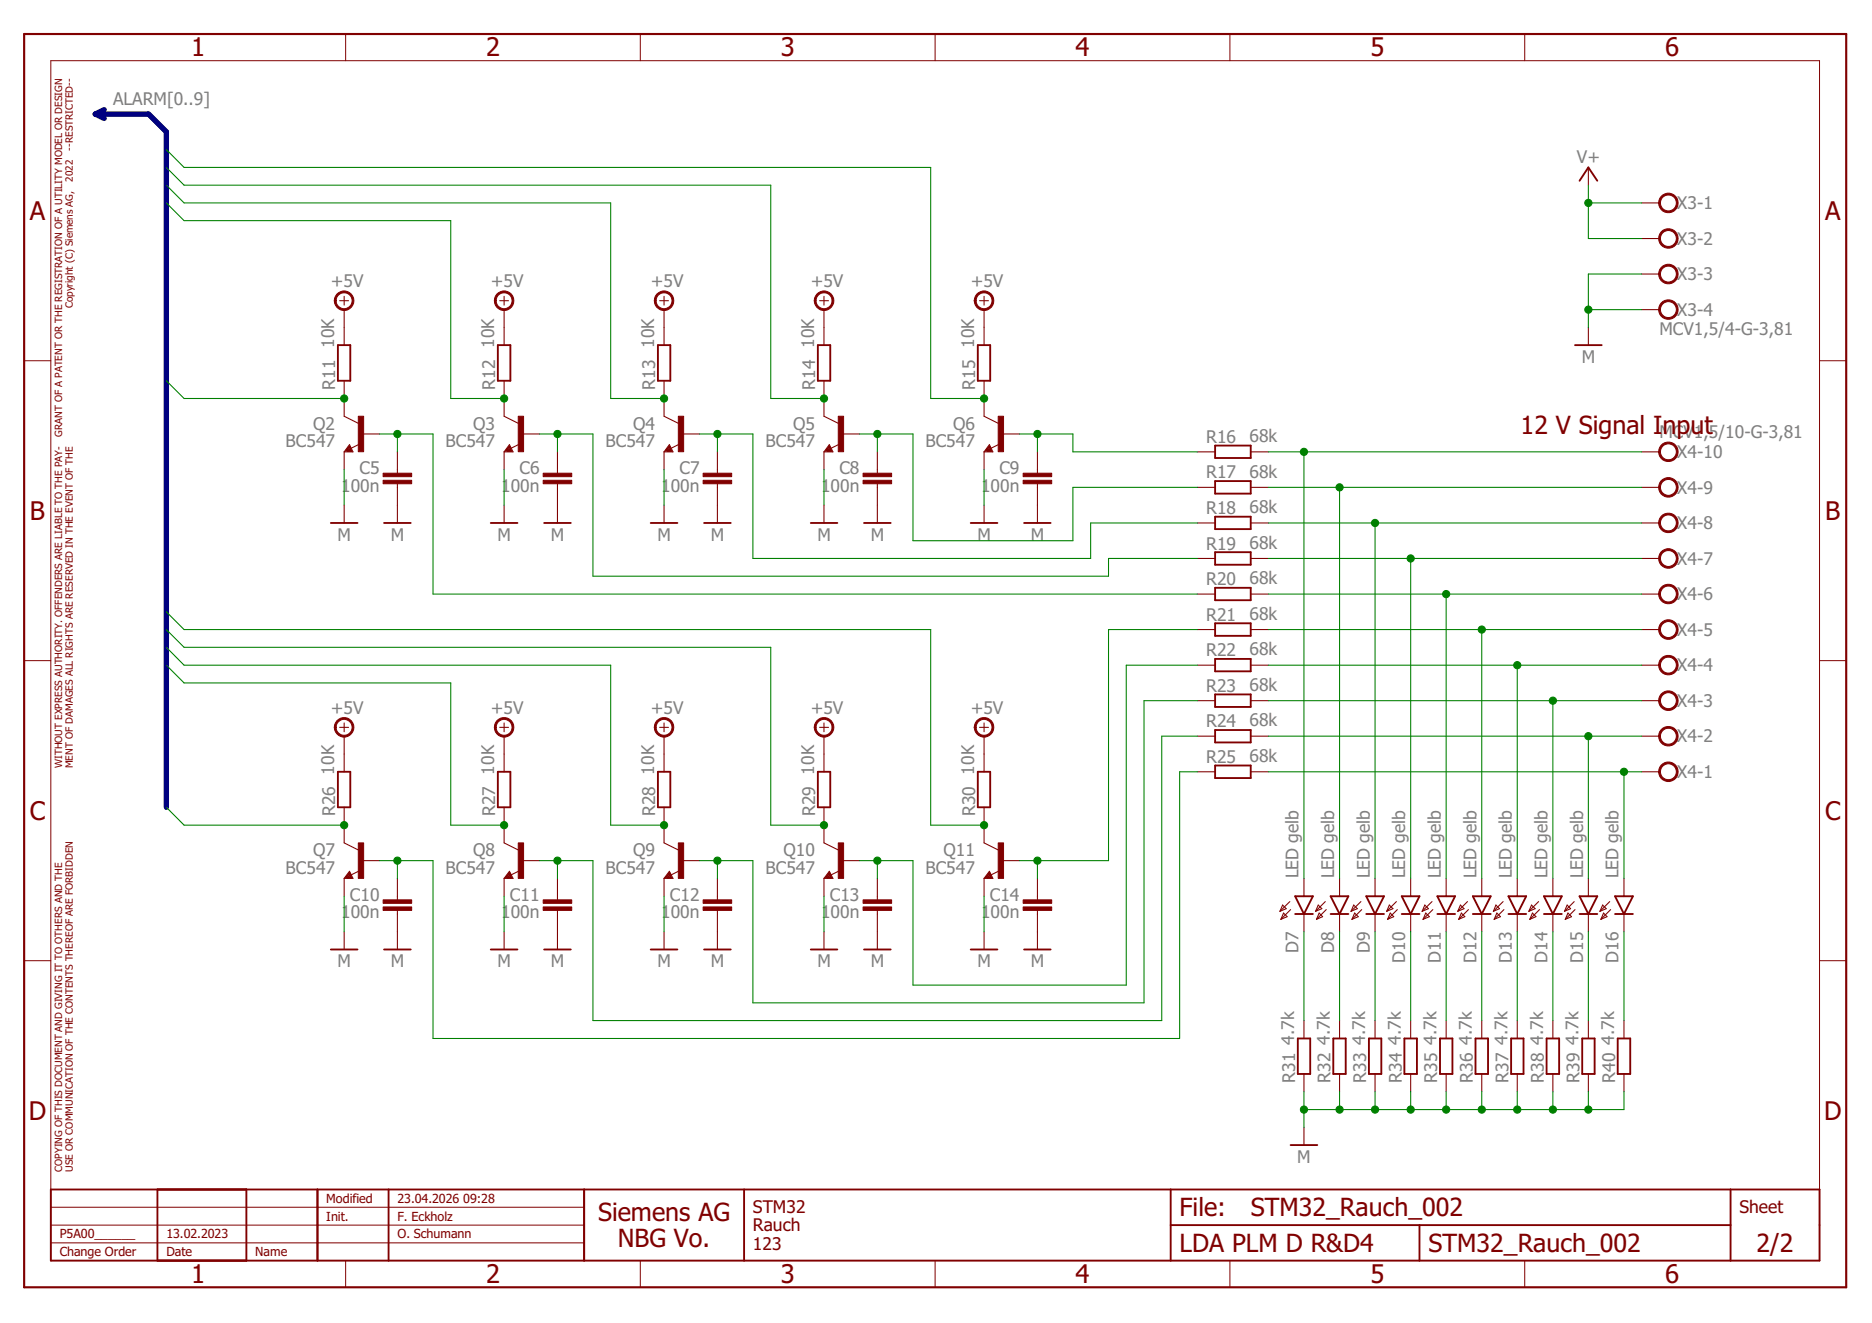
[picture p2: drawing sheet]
<svg xmlns="http://www.w3.org/2000/svg" width="297mm" height="210mm" viewBox="0 0 297 210" stroke-linecap="round" stroke-linejoin="round" font-family="sans-serif">
<g fill="none" stroke="#800000" stroke-width=".17">
<path d="M252 26.6v2.8M260.5 32.2h2.8M260.5 37.8h2.8M53.9 47.7h1.4M54.6 47v1.4M54.6 49.1v5.7M79.3 47.7h1.4M80 47v1.4M80 49.1v5.7M104.7 47.7h1.4M105.4 47v1.4M105.4 49.1v5.7"/>
<path d="M130 47.7h1.5M130.7 47v1.4M130.7 49.1v5.7M155.4 47.7h1.4M156.1 47v1.4M156.1 49.1v5.7M252 51.9v2.9M260.5 43.5h2.8M260.5 49.1h2.8M54.6 60.4v5.6l2.3 1.2M54.6 71.7v2.8M55.5 70.5l.5 1.2h-1.4z"/>
<path d="M57.1 70.4l-1.4 .7M57.4 68.9h2.8M63.1 71.7v3.4M63.1 76.8v6.2M80 60.4v5.6l2.2 1.2M80 71.7v2.8M80.8 70.5l.6 1.2h-1.4zM82.5 70.4l-1.4 .7M82.8 68.9h2.8M88.5 71.7v3.4M88.5 76.8v6.2M105.4 60.4v5.6l2.2 1.2"/>
<path d="M105.4 71.7v2.8M106.2 70.5l.6 1.2h-1.4zM107.8 70.4l-1.3 .7M108.2 68.9h2.8M113.8 71.7v3.4M113.8 76.8v6.2M130.7 60.4v5.6l2.3 1.2M130.7 71.7v2.8M131.6 70.5l.6 1.2h-1.5zM133.2 70.4l-1.3 .7M133.6 68.9h2.8M139.2 71.7v3.4"/>
<path d="M139.2 76.8v6.2M156.1 60.4v5.6l2.3 1.2M156.1 71.7v2.8M157 70.5l.5 1.2h-1.4zM158.6 70.4l-1.4 .7M159 68.9h2.8M164.6 71.7v3.4M164.6 76.8v6.2M190 71.7h2.8M190 77.3h2.8M198.5 71.7h2.8M198.5 77.3h2.8"/>
<path d="M260.5 71.7h2.8M260.5 77.3h2.8M54.6 80.1v2.9M80 80.1v2.9M105.4 80.1v2.9M130.7 80.1v2.9M156.1 80.1v2.9M190 99.9h2.8M190 83h2.8M190 88.6h2.8M190 94.3h2.8M198.5 99.9h2.8"/>
<path d="M198.5 83h2.8M198.5 88.6h2.8M198.5 94.3h2.8M260.5 99.9h2.8M260.5 83h2.8M260.5 88.6h2.8M260.5 94.3h2.8M53.9 115.4h1.4M54.6 114.7v1.4M54.6 116.8v5.6M79.3 115.4h1.4M80 114.7v1.4"/>
<path d="M80 116.8v5.6M104.7 115.4h1.4M105.4 114.7v1.4M105.4 116.8v5.6M130 115.4h1.5M130.7 114.7v1.4M130.7 116.8v5.6M155.4 115.4h1.4M156.1 114.7v1.4M156.1 116.8v5.6M190 105.5h2.8M190 111.2h2.8"/>
<path d="M190 116.8h2.8M198.5 105.5h2.8M198.5 111.2h2.8M198.5 116.8h2.8M260.5 105.5h2.8M260.5 111.2h2.8M260.5 116.8h2.8M54.6 128.1v5.6l2.3 1.2M54.6 139.4v2.8M55.5 138.2l.5 1.2h-1.4zM57.1 138.1l-1.4 .7M57.4 136.5h2.8"/>
<path d="M63.1 139.4v3.3M80 128.1v5.6l2.2 1.2M80 139.4v2.8M80.8 138.2l.6 1.2h-1.4zM82.5 138.1l-1.4 .7M82.8 136.5h2.8M88.5 139.4v3.3M105.4 128.1v5.6l2.2 1.2M105.4 139.4v2.8M106.2 138.2l.6 1.2h-1.4zM107.8 138.1l-1.3 .7M108.2 136.5h2.8"/>
<path d="M113.8 139.4v3.3M130.7 128.1v5.6l2.3 1.2M130.7 139.4v2.8M131.6 138.2l.6 1.2h-1.5zM133.2 138.1l-1.3 .7M133.6 136.5h2.8M139.2 139.4v3.3M156.1 128.1v5.6l2.3 1.2M156.1 139.4v2.8M157 138.2l.5 1.2h-1.4zM158.6 138.1l-1.4 .7M159 136.5h2.8"/>
<path d="M164.6 139.4v3.3M190 122.4h2.8M198.5 122.4h2.8M206.9 139.4v2.8M212.6 139.4v2.8M218.2 139.4v2.8M223.8 139.4v2.8M229.5 139.4v2.8M235.1 139.4v2.8M240.7 139.4v2.8M246.4 139.4v2.8M252 139.4v2.8"/>
<path d="M257.7 139.4v2.8M260.5 122.4h2.8M54.6 147.8v2.8M63.1 144.4v6.2M80 147.8v2.8M88.5 144.4v6.2M105.4 147.8v2.8M113.8 144.4v6.2M130.7 147.8v2.8M139.2 144.4v6.2M156.1 147.8v2.8M164.6 144.4v6.2"/>
<path d="M203.5 143.6l.6 .6-1 .4zM203.7 144.9l.5 .5-1 .5zM204.7 143l-1.6 1.6M204.8 144.3l-1.6 1.6M206.9 145v2.8M209.2 143.6l.5 .6-1 .4zM209.3 144.9l.6 .5-1 .5zM210.3 143l-1.6 1.6M210.4 144.3l-1.5 1.6M212.6 145v2.8M214.8 143.6l.6 .6-1 .4zM214.9 144.9l.6 .5-1 .5z"/>
<path d="M215.9 143l-1.5 1.6M216.1 144.3l-1.6 1.6M218.2 145v2.8M220.5 143.6l.5 .6-1 .4zM220.6 144.9l.5 .5-.9 .5zM221.6 143l-1.6 1.6M221.7 144.3l-1.5 1.6M223.8 145v2.8M226.1 143.6l.6 .6-1 .4zM226.2 144.9l.6 .5-1 .5zM227.2 143l-1.5 1.6M227.4 144.3l-1.6 1.6"/>
<path d="M229.5 145v2.8M231.7 143.6l.6 .6-1 .4zM231.9 144.9l.5 .5-.9 .5zM232.9 143l-1.6 1.6M233 144.3l-1.5 1.6M235.1 145v2.8M237.4 143.6l.5 .6-.9 .4zM237.5 144.9l.6 .5-1 .5zM238.5 143l-1.5 1.6M238.6 144.3l-1.5 1.6M240.7 145v2.8M243 143.6l.6 .6-1 .4z"/>
<path d="M243.2 144.9l.5 .5-1 .5zM244.1 143l-1.5 1.6M244.3 144.3l-1.6 1.6M246.4 145v2.8M248.7 143.6l.5 .6-1 .4zM248.8 144.9l.6 .5-1 .5zM249.8 143l-1.6 1.6M249.9 144.3l-1.5 1.6M252 145v2.8M254.3 143.6l.6 .6-1 .4zM254.4 144.9l.6 .5-1 .5zM255.4 143l-1.5 1.6"/>
<path d="M255.6 144.3l-1.6 1.6M257.7 145v2.8M206.9 161.9v2.9M206.9 170.4v2.8M206.9 178.9v2.8M212.6 161.9v2.9M212.6 170.4v2.8M218.2 161.9v2.9M218.2 170.4v2.8M223.8 161.9v2.9M223.8 170.4v2.8M229.5 161.9v2.9"/>
<path d="M229.5 170.4v2.8M235.1 161.9v2.9M235.1 170.4v2.8M240.7 161.9v2.9M240.7 170.4v2.8M246.4 161.9v2.9M246.4 170.4v2.8M252 161.9v2.9M252 170.4v2.8M257.7 161.9v2.9M257.7 170.4v2.8"/>
</g>
<g fill="none" stroke="#800000" stroke-width=".3">
<path d="M250.6 28.7l1.4-2.1 1.4 2.1M53.6 54.8h2v5.6h-2zM79 54.8h2v5.6h-2zM104.4 54.8h2v5.6h-2zM129.8 54.8h1.9v5.6h-1.9zM155.2 54.8h1.9v5.6h-1.9zM249.9 54.8h4.2M55.5 71.3l-.3 .2h.5l-.2-.7-.6 .7M80.8 71.3l-.2 .2h.5l-.3-.7-.5 .7M106.2 71.3l-.3 .2h.6l-.3-.7-.6 .7M131.6 71.3l-.3 .2h.6l-.3-.7-.6 .7M157 71.3l-.3 .2h.6l-.3-.7-.6 .7"/>
<path d="M192.8 70.7h5.7v2h-5.7zM192.8 76.3h5.7v2h-5.7zM52.5 83h4.2M60.9 83h4.3M77.9 83h4.2M86.3 83h4.3M103.3 83h4.2M111.7 83h4.3M128.7 83h4.2M137.1 83h4.2M154 83h4.3M162.5 83h4.2"/>
<path d="M192.8 98.9h5.7v2h-5.7zM192.8 82h5.7v1.9h-5.7zM192.8 87.6h5.7v2h-5.7zM192.8 93.3h5.7v1.9h-5.7zM192.8 104.5h5.7v2h-5.7zM192.8 110.2h5.7v2h-5.7zM192.8 115.8h5.7v2h-5.7zM53.6 122.4h2v5.7h-2zM55.5 138.9l-.3 .3h.5l-.2-.7-.6 .7M79 122.4h2v5.7h-2zM80.8 138.9l-.2 .3h.5l-.3-.7-.5 .7M104.4 122.4h2v5.7h-2z"/>
<path d="M106.2 138.9l-.3 .3h.6l-.3-.7-.6 .7M129.8 122.4h1.9v5.7h-1.9zM131.6 138.9l-.3 .3h.6l-.3-.7-.6 .7M155.2 122.4h1.9v5.7h-1.9zM157 138.9l-.3 .3h.6l-.3-.7-.6 .7M192.8 121.5h5.7v1.9h-5.7zM52.5 150.6h4.2M60.9 150.6h4.3M77.9 150.6h4.2M86.3 150.6h4.3M103.3 150.6h4.2M111.7 150.6h4.3"/>
<path d="M128.7 150.6h4.2M137.1 150.6h4.2M154 150.6h4.3M162.5 150.6h4.2M205.5 145h2.8M205.5 142.2h2.8l-1.4 2.8zM211.1 142.2h2.9l-1.4 2.8zM211.1 145h2.9M216.8 145h2.8M216.8 142.2h2.8l-1.4 2.8zM222.4 145h2.8M222.4 142.2h2.8l-1.4 2.8z"/>
<path d="M228.1 145h2.8M228.1 142.2h2.8l-1.4 2.8zM233.7 145h2.8M233.7 142.2h2.8l-1.4 2.8zM239.4 145h2.8M239.4 142.2h2.8l-1.5 2.8zM245 145h2.8M245 142.2h2.8l-1.4 2.8zM250.6 145h2.8M250.6 142.2h2.8l-1.4 2.8zM256.3 145h2.8M256.3 142.2h2.8l-1.4 2.8z"/>
<path d="M205.9 164.8h2v5.6h-2zM211.6 164.8h1.9v5.6h-1.9zM217.2 164.8h2v5.6h-2zM222.8 164.8h2v5.6h-2zM228.5 164.8h2v5.6h-2zM234.1 164.8h2v5.6h-2zM239.8 164.8h1.9v5.6h-1.9zM245.4 164.8h2v5.6h-2zM251.1 164.8h1.9v5.6h-1.9zM256.7 164.8h2v5.6h-2zM8.1 188.7h280.6v11.3h-280.6zM25 188.7v11.3"/>
<path d="M39.1 188.7v11.3M50.4 188.7v11.3M61.7 188.7v11.3M92.7 188.7v11.3M118.1 188.7v11.3M185.8 194.4h88.8M185.8 188.7v11.3M204.8 181.7h4.2M225.2 194.4v5.6M274.6 188.7v11.3"/>
</g>
<path d="M3.8 5.4h289.1v198.8h-289.1z" fill="none" stroke="#800000" stroke-width=".34"/>
<g fill="none" stroke="#800000" stroke-width=".16">
<path d="M8.1 9.6h280.6v190.4h-280.6zM54.8 5.4v4.2M101.6 5.4v4.2M148.4 5.4v4.2M195.2 5.4v4.2M241.9 5.4v4.2M3.8 57.2h4.3M288.7 57.2h4.2M3.8 104.8h4.3M288.7 104.8h4.2M3.8 152.4h4.3M288.7 152.4h4.2"/>
<path d="M8.1 191.5h84.6M8.1 194.4h84.6M8.1 197.2h84.6M54.8 200v4.2M101.6 200v4.2M148.4 200v4.2M195.2 200v4.2M241.9 200v4.2"/>
</g>
<g fill="#800000" stroke="#800000" stroke-width=".16">
<path d="M263.6 31.2a1.55 1.55 0 0 1 2.4 .2 1.55 1.55 0 0 1-.8 2.3 1.55 1.55 0 0 1-2-1.5h.3a1.27 1.27 0 0 1 1.8-1.2 1.27 1.27 0 0 1 .2 2.2 1.27 1.27 0 0 1-2-.7v-.3h-.3l.2-.7z" fill-rule="evenodd"/>
<path d="M263.6 36.8a1.55 1.55 0 0 1 2.4 .2 1.55 1.55 0 0 1-.8 2.3 1.55 1.55 0 0 1-2-1.5h.3a1.27 1.27 0 0 1 1.7-1.1 1.27 1.27 0 0 1 .3 2.1 1.27 1.27 0 0 1-2-.7v-.3h-.3v-.3z" fill-rule="evenodd"/>
<path d="M263.6 42.5a1.55 1.55 0 0 1 2.4 .1 1.55 1.55 0 0 1-.8 2.4 1.55 1.55 0 0 1-2-1.5h.3a1.27 1.27 0 0 1 1.8-1.2 1.27 1.27 0 0 1 .2 2.1 1.27 1.27 0 0 1-2-.6v-.3h-.3l.2-.7z" fill-rule="evenodd"/>
<path d="M263.6 48.1a1.55 1.55 0 0 1 2.4 .2 1.55 1.55 0 0 1-.8 2.3 1.55 1.55 0 0 1-2-1.5h.3a1.27 1.27 0 0 1 1.7-1.2 1.27 1.27 0 0 1 .3 2.2 1.27 1.27 0 0 1-2-.7v-.3h-.3v-.4z" fill-rule="evenodd"/>
<path d="M155 114.4a1.55 1.55 0 0 1 2.5 .2 1.55 1.55 0 0 1-.9 2.3 1.55 1.55 0 0 1-2-1.5h.3a1.26 1.26 0 0 1 1.8-1.2 1.26 1.26 0 0 1 .3 2.1 1.26 1.26 0 0 1-2.1-.6v-.3h-.3l.2-.7z" fill-rule="evenodd"/>
<path d="M129.6 114.4a1.55 1.55 0 0 1 2.5 .2 1.55 1.55 0 0 1-.9 2.3 1.55 1.55 0 0 1-2-1.5h.3a1.27 1.27 0 0 1 1.8-1.2 1.27 1.27 0 0 1 .3 2.1 1.27 1.27 0 0 1-2.1-.6v-.3h-.3v-.4z" fill-rule="evenodd"/>
<path d="M104.2 114.4a1.55 1.55 0 0 1 2.5 .1 1.55 1.55 0 0 1-.9 2.4 1.55 1.55 0 0 1-2-1.5h.3a1.26 1.26 0 0 1 1.8-1.2 1.26 1.26 0 0 1 .3 2.1 1.26 1.26 0 0 1-2.1-.6v-.3h-.3l.1-.4z" fill-rule="evenodd"/>
<path d="M78.8 114.4a1.55 1.55 0 0 1 2.5 .1 1.55 1.55 0 0 1-.9 2.4 1.55 1.55 0 0 1-2-1.5h.3a1.26 1.26 0 0 1 1.8-1.2 1.26 1.26 0 0 1 .3 2.1 1.26 1.26 0 0 1-2-.6l-.1-.3h-.3l.1-.4z" fill-rule="evenodd"/>
<path d="M155 46.7a1.56 1.56 0 0 1 2.5 .2 1.56 1.56 0 0 1-.9 2.3 1.56 1.56 0 0 1-2-1.5h.3a1.26 1.26 0 0 1 1.8-1.2 1.26 1.26 0 0 1 .3 2.1 1.26 1.26 0 0 1-2.1-.6v-.3h-.3l.2-.7z" fill-rule="evenodd"/>
<path d="M129.6 46.7a1.56 1.56 0 0 1 2.5 .2 1.56 1.56 0 0 1-.9 2.3 1.56 1.56 0 0 1-2-1.5h.3a1.27 1.27 0 0 1 1.8-1.2 1.27 1.27 0 0 1 .3 2.1 1.27 1.27 0 0 1-2.1-.6v-.3h-.3v-.4z" fill-rule="evenodd"/>
<path d="M104.2 46.7a1.55 1.55 0 0 1 2.5 .1 1.55 1.55 0 0 1-.9 2.4 1.55 1.55 0 0 1-2-1.5h.3a1.26 1.26 0 0 1 1.8-1.2 1.26 1.26 0 0 1 .3 2.1 1.26 1.26 0 0 1-2.1-.6v-.3h-.3l.1-.4z" fill-rule="evenodd"/>
<path d="M78.8 46.7a1.55 1.55 0 0 1 2.5 .1 1.55 1.55 0 0 1-.9 2.4 1.55 1.55 0 0 1-2-1.5h.3a1.26 1.26 0 0 1 1.8-1.2 1.26 1.26 0 0 1 .3 2.1 1.26 1.26 0 0 1-2-.6l-.1-.3h-.3l.1-.4z" fill-rule="evenodd"/>
<path d="M53.4 114.4a1.55 1.55 0 0 1 2.5 .2 1.55 1.55 0 0 1-.9 2.3 1.55 1.55 0 0 1-2-1.5h.3a1.27 1.27 0 0 1 1.9-1.1 1.27 1.27 0 0 1 .2 2.2 1.27 1.27 0 0 1-2-.8l-.1-.3h-.3l.1-.4z" fill-rule="evenodd"/>
<path d="M53.4 46.7a1.56 1.56 0 0 1 2.5 .2 1.56 1.56 0 0 1-.9 2.3 1.56 1.56 0 0 1-2-1.5h.3a1.27 1.27 0 0 1 1.9-1.1 1.27 1.27 0 0 1 .2 2.2 1.27 1.27 0 0 1-2-.8l-.1-.3h-.3l.1-.4z" fill-rule="evenodd"/>
<path d="M263.6 121.4a1.55 1.55 0 0 1 2.4 .2 1.55 1.55 0 0 1-.8 2.3 1.55 1.55 0 0 1-2-1.5h.3a1.26 1.26 0 0 1 1.7-1.1 1.26 1.26 0 0 1 .3 2.1 1.26 1.26 0 0 1-2-.7v-.3h-.3v-.3z" fill-rule="evenodd"/>
<path d="M263.6 115.8a1.55 1.55 0 0 1 2.4 .2 1.55 1.55 0 0 1-.8 2.3 1.55 1.55 0 0 1-2-1.5h.3a1.27 1.27 0 0 1 1.8-1.2 1.27 1.27 0 0 1 .2 2.2 1.27 1.27 0 0 1-2-.7v-.3h-.3l.2-.7z" fill-rule="evenodd"/>
<path d="M263.6 110.1a1.55 1.55 0 0 1 2.4 .2 1.55 1.55 0 0 1-.8 2.3 1.55 1.55 0 0 1-2-1.4h.3a1.26 1.26 0 0 1 1.7-1.2 1.26 1.26 0 0 1 .3 2.1 1.26 1.26 0 0 1-2-.6v-.3h-.3v-.4z" fill-rule="evenodd"/>
<path d="M263.6 104.5a1.55 1.55 0 0 1 2.4 .2 1.55 1.55 0 0 1-.8 2.3 1.55 1.55 0 0 1-2-1.5h.3a1.27 1.27 0 0 1 1.7-1.1 1.27 1.27 0 0 1 .3 2.1 1.27 1.27 0 0 1-2-.7v-.3h-.3l.2-.7z" fill-rule="evenodd"/>
<path d="M263.6 98.8a1.55 1.55 0 0 1 2.4 .2 1.55 1.55 0 0 1-.8 2.4 1.55 1.55 0 0 1-2-1.5h.3a1.26 1.26 0 0 1 1.7-1.2 1.26 1.26 0 0 1 .3 2.1 1.26 1.26 0 0 1-2-.6v-.3h-.3v-.4z" fill-rule="evenodd"/>
<path d="M263.6 93.2a1.55 1.55 0 0 1 2.4 .2 1.55 1.55 0 0 1-.8 2.3 1.55 1.55 0 0 1-2-1.4h.3a1.27 1.27 0 0 1 1.7-1.2 1.27 1.27 0 0 1 .3 2.1 1.27 1.27 0 0 1-2-.6v-.3h-.3l.2-.8z" fill-rule="evenodd"/>
<path d="M263.6 87.6a1.55 1.55 0 0 1 2.4 .1 1.55 1.55 0 0 1-.8 2.4 1.55 1.55 0 0 1-2-1.5h.3a1.26 1.26 0 0 1 1.7-1.2 1.26 1.26 0 0 1 .3 2.1 1.26 1.26 0 0 1-2-.6v-.3h-.3l.2-.7z" fill-rule="evenodd"/>
<path d="M263.6 81.9a1.55 1.55 0 0 1 2.4 .2 1.55 1.55 0 0 1-.8 2.3 1.55 1.55 0 0 1-2-1.4h.3a1.27 1.27 0 0 1 1.7-1.2 1.27 1.27 0 0 1 .3 2.1 1.27 1.27 0 0 1-2-.6v-.3h-.3v-.4z" fill-rule="evenodd"/>
<path d="M263.6 76.3a1.55 1.55 0 0 1 2.4 .2 1.55 1.55 0 0 1-.8 2.3 1.55 1.55 0 0 1-2-1.5h.3a1.26 1.26 0 0 1 1.7-1.2 1.26 1.26 0 0 1 .3 2.2 1.26 1.26 0 0 1-2-.7v-.3h-.3l.2-.7z" fill-rule="evenodd"/>
<path d="M263.6 70.7a1.55 1.55 0 0 1 2.4 .1 1.55 1.55 0 0 1-.8 2.4 1.55 1.55 0 0 1-2-1.5h.3a1.27 1.27 0 0 1 1.7-1.2 1.27 1.27 0 0 1 .3 2.1 1.27 1.27 0 0 1-2-.6v-.3h-.3v-.4z" fill-rule="evenodd"/>
</g>
<g fill="#800000" stroke="#800000" stroke-width=".16">
<path d="M158.4 133.7h.8v5.7h-.8z"/>
<path d="M162.3 142.8h4.6v.5h-4.6z"/>
<path d="M162.3 143.9h4.6v.5h-4.6z"/>
<path d="M133 133.7h.9v5.7h-.9z"/>
<path d="M136.9 142.8h4.6v.5h-4.6z"/>
<path d="M136.9 143.9h4.6v.5h-4.6z"/>
<path d="M107.6 133.7h.9v5.7h-.9z"/>
<path d="M111.6 142.8h4.5v.5h-4.5z"/>
<path d="M111.6 143.9h4.5v.5h-4.5z"/>
<path d="M82.2 133.7h.9v5.7h-.9z"/>
<path d="M86.2 142.8h4.5v.5h-4.5z"/>
<path d="M86.2 143.9h4.5v.5h-4.5z"/>
<path d="M158.4 66h.8v5.7h-.8z"/>
<path d="M162.3 75.1h4.6v.5h-4.6z"/>
<path d="M162.3 76.2h4.6v.6h-4.6z"/>
<path d="M133 66h.9v5.7h-.9z"/>
<path d="M136.9 75.1h4.6v.5h-4.6z"/>
<path d="M136.9 76.2h4.6v.6h-4.6z"/>
<path d="M107.6 66h.9v5.7h-.9z"/>
<path d="M111.6 75.1h4.5v.5h-4.5z"/>
<path d="M111.6 76.2h4.5v.6h-4.5z"/>
<path d="M82.2 66h.9v5.7h-.9z"/>
<path d="M86.2 75.1h4.5v.5h-4.5z"/>
<path d="M86.2 76.2h4.5v.6h-4.5z"/>
<path d="M56.9 133.7h.8v5.7h-.8z"/>
<path d="M60.8 142.8h4.5v.5h-4.5z"/>
<path d="M60.8 143.9h4.5v.5h-4.5z"/>
<path d="M56.9 66h.8v5.7h-.8z"/>
<path d="M60.8 75.1h4.5v.5h-4.5z"/>
<path d="M60.8 76.2h4.5v.6h-4.5z"/>
</g>
<path d="M15.1 18.1h8.5l2.8 2.8v107.2M15.1 18.1l1.4 .7M16.5 17.4l-1.4 .7" fill="none" stroke="#000080" stroke-width=".85"/>
<g fill="none" stroke="#008000" stroke-width=".17">
<path d="M26.4 26.6l2.8 2.8h93.1v33.8h8.4M26.4 32.2l2.8 2.8h42.3v28.2h8.5M26.4 29.4l2.8 2.8h67.7v31h8.5M26.4 23.7l2.8 2.9h118.5v36.6h8.4M252 29.4v8.4h8.5M252 32.2h8.5M252 49.1h8.5M260.5 43.5h-8.5v8.4M26.4 60.4l2.8 2.8h25.4M54.6 74.5v5.6M60.2 68.9h8.5v25.4h121.3M63.1 68.9v2.8"/>
<path d="M80 74.5v5.6M85.6 68.9h8.5v22.5h81.8v-2.8h14.1M88.5 68.9v2.8M105.4 74.5v5.6M111 68.9h8.5v19.7h53.6v-5.6h16.9M113.8 68.9v2.8M130.7 74.5v5.6M136.4 68.9h8.5v16.9h25.3v-8.5h19.8M139.2 68.9v2.8M156.1 74.5v5.6M161.8 68.9h8.4v2.8h19.8M164.6 68.9v2.8"/>
<path d="M201.3 77.3h59.2M201.3 71.7h59.2M206.9 71.7v67.7M212.6 77.3v62.1M26.4 97.1l2.8 2.8h118.5v31h8.4M26.4 99.9l2.8 2.8h93.1v28.2h8.4M190 99.9h-14.1v36.6h-14.1M201.3 83h59.2M201.3 88.6h59.2M201.3 94.3h59.2M201.3 99.9h59.2M218.2 83v56.4"/>
<path d="M223.8 88.6v50.8M229.5 94.3v45.1M235.1 99.9v39.5M26.4 102.7l2.8 2.8h67.7v25.4h8.5M26.4 105.5l2.8 2.9h42.3v22.5h8.5M190 105.5h-11.3v50.8h-33.8v-19.8h-8.5M190 116.8h-5.7v45.1h-90.2v-25.4h-8.5M190 111.2h-8.5v47.9h-62v-22.6h-8.5M201.3 105.5h59.2M201.3 116.8h59.2M201.3 111.2h59.2M240.7 105.5v33.9"/>
<path d="M246.4 111.2v28.2M252 116.8v22.6M26.4 128.1l2.8 2.8h25.4M63.1 136.5v2.9M88.5 136.5v2.9M113.8 136.5v2.9M139.2 136.5v2.9M164.6 136.5v2.9M190 122.4h-2.8v42.4h-118.5v-28.3h-8.5M201.3 122.4h59.2M257.7 122.4v17M54.6 142.2v5.6"/>
<path d="M80 142.2v5.6M105.4 142.2v5.6M130.7 142.2v5.6M156.1 142.2v5.6M206.9 147.8v14.1M212.6 147.8v14.1M218.2 147.8v14.1M223.8 147.8v14.1M229.5 147.8v14.1M235.1 147.8v14.1M240.7 147.8v14.1M246.4 147.8v14.1"/>
<path d="M252 147.8v14.1M257.7 147.8v14.1M206.9 173.2v5.7M212.6 173.2v2.8M218.2 173.2v2.8M223.8 173.2v2.8M229.5 173.2v2.8M235.1 173.2v2.8M240.7 173.2v2.8M246.4 173.2v2.8M252 173.2v2.8M257.7 173.2v2.8h-50.8"/>
</g>
<g fill="#008000" stroke="#008000" stroke-width=".16">
<circle cx="212.6" cy="176" r=".57"/>
<circle cx="218.2" cy="176" r=".57"/>
<circle cx="223.8" cy="176" r=".57"/>
<circle cx="229.5" cy="176" r=".57"/>
<circle cx="235.1" cy="176" r=".57"/>
<circle cx="240.7" cy="176" r=".57"/>
<circle cx="246.4" cy="176" r=".57"/>
<circle cx="252" cy="176" r=".57"/>
<circle cx="206.9" cy="176" r=".57"/>
<circle cx="252" cy="49.1" r=".57"/>
<circle cx="212.6" cy="77.3" r=".57"/>
<circle cx="218.2" cy="83" r=".57"/>
<circle cx="223.8" cy="88.6" r=".57"/>
<circle cx="229.5" cy="94.3" r=".57"/>
<circle cx="235.1" cy="99.9" r=".57"/>
<circle cx="240.7" cy="105.5" r=".57"/>
<circle cx="252" cy="116.8" r=".57"/>
<circle cx="257.7" cy="122.4" r=".57"/>
<circle cx="54.6" cy="130.9" r=".57"/>
<circle cx="130.7" cy="63.2" r=".57"/>
<circle cx="105.4" cy="63.2" r=".57"/>
<circle cx="80" cy="63.2" r=".57"/>
<circle cx="54.6" cy="63.2" r=".57"/>
<circle cx="156.1" cy="130.9" r=".57"/>
<circle cx="130.7" cy="130.9" r=".57"/>
<circle cx="105.4" cy="130.9" r=".57"/>
<circle cx="80" cy="130.9" r=".57"/>
<circle cx="156.1" cy="63.2" r=".57"/>
<circle cx="252" cy="32.2" r=".57"/>
<circle cx="164.6" cy="136.5" r=".57"/>
<circle cx="139.2" cy="136.5" r=".57"/>
<circle cx="113.8" cy="136.5" r=".57"/>
<circle cx="88.5" cy="136.5" r=".57"/>
<circle cx="164.6" cy="68.9" r=".57"/>
<circle cx="139.2" cy="68.9" r=".57"/>
<circle cx="113.8" cy="68.9" r=".57"/>
<circle cx="88.5" cy="68.9" r=".57"/>
<circle cx="63.1" cy="136.5" r=".57"/>
<circle cx="63.1" cy="68.9" r=".57"/>
<circle cx="206.9" cy="71.7" r=".57"/>
<circle cx="246.4" cy="111.2" r=".57"/>
</g>
<g font-size="4.1" fill="#800000">
<text x="30.3" y="9">1</text>
<text x="77.1" y="9">2</text>
<text x="123.9" y="9">3</text>
<text x="170.7" y="9">4</text>
<text x="217.4" y="9">5</text>
<text x="264.2" y="9">6</text>
<text x="4.7" y="34.9">A</text>
<text x="289.6" y="34.9">A</text>
<text x="4.7" y="82.5">B</text>
<text x="289.6" y="82.5">B</text>
<text x="4.7" y="130.1">C</text>
<text x="289.6" y="130.1">C</text>
<text x="4.6" y="177.6">D</text>
<text x="289.4" y="177.6">D</text>
<text x="30.3" y="203.6">1</text>
<text x="77.1" y="203.6">2</text>
<text x="123.9" y="203.6">3</text>
<text x="170.7" y="203.6">4</text>
<text x="217.4" y="203.6">5</text>
<text x="264.2" y="203.6">6</text>
</g>
<g font-size="4" fill="#800000">
<text x="241.3" y="68.9">12 V Signal Input</text>
<text x="94.9" y="193.6">Siemens AG</text>
<text x="98" y="197.9">NBG Vo.</text>
<text x="187.2" y="192.9">File:</text>
<text x="198.4" y="192.9">STM32_Rauch_002</text>
<text x="187.2" y="198.6">LDA PLM D R&amp;D4</text>
<text x="226.7" y="198.6">STM32_Rauch_002</text>
<text x="278.7" y="198.6">2/2</text>
</g>
<g font-size="2.8" fill="#808080">
<text x="17.9" y="16.7">ALARM[0..9]</text>
<text x="250.2" y="25.9">V+</text>
<text x="266.1" y="33.2">X3-1</text>
<text x="266.1" y="38.8">X3-2</text>
<text x="52.5" y="45.6">+5V</text>
<text x="77.9" y="45.6">+5V</text>
<text x="103.3" y="45.6">+5V</text>
<text x="128.6" y="45.6">+5V</text>
<text x="154" y="45.6">+5V</text>
<text x="266.1" y="44.5">X3-3</text>
<text x="263.3" y="53.2">MCV1,5/4-G-3,81</text>
<text x="266.1" y="50.1">X3-4</text>
<text x="53" y="55.2" transform="rotate(-90 53 55.2)">10K</text>
<text x="78.4" y="55.2" transform="rotate(-90 78.4 55.2)">10K</text>
<text x="103.8" y="55.2" transform="rotate(-90 103.8 55.2)">10K</text>
<text x="129.2" y="55.2" transform="rotate(-90 129.2 55.2)">10K</text>
<text x="154.6" y="55.2" transform="rotate(-90 154.6 55.2)">10K</text>
<text x="251" y="57.6">M</text>
<text x="53.2" y="61.8" transform="rotate(-90 53.2 61.8)">R11</text>
<text x="78.6" y="61.8" transform="rotate(-90 78.6 61.8)">R12</text>
<text x="104" y="61.8" transform="rotate(-90 104 61.8)">R13</text>
<text x="129.3" y="61.8" transform="rotate(-90 129.3 61.8)">R14</text>
<text x="154.7" y="61.8" transform="rotate(-90 154.7 61.8)">R15</text>
<text x="45.3" y="71">BC547</text>
<text x="49.7" y="68.2">Q2</text>
<text x="70.7" y="71">BC547</text>
<text x="75.1" y="68.2">Q3</text>
<text x="96.1" y="71">BC547</text>
<text x="100.5" y="68.2">Q4</text>
<text x="121.5" y="71">BC547</text>
<text x="125.9" y="68.2">Q5</text>
<text x="146.9" y="71">BC547</text>
<text x="151.2" y="68.2">Q6</text>
<text x="191.4" y="70.3">R16</text>
<text x="198.3" y="70.1">68k</text>
<text x="263.3" y="69.6">MCV1,5/10-G-3,81</text>
<text x="57" y="75.2">C5</text>
<text x="82.4" y="75.2">C6</text>
<text x="107.8" y="75.2">C7</text>
<text x="133.2" y="75.2">C8</text>
<text x="158.6" y="75.2">C9</text>
<text x="191.4" y="75.9">R17</text>
<text x="198.3" y="75.8">68k</text>
<text x="266.1" y="72.7">X4-10</text>
<text x="54.1" y="78">100n</text>
<text x="79.5" y="78">100n</text>
<text x="104.9" y="78">100n</text>
<text x="130.3" y="78">100n</text>
<text x="155.7" y="78">100n</text>
<text x="191.4" y="81.6">R18</text>
<text x="198.3" y="81.4">68k</text>
<text x="266.1" y="84">X4-8</text>
<text x="266.1" y="78.3">X4-9</text>
<text x="53.5" y="85.8">M</text>
<text x="62" y="85.8">M</text>
<text x="78.9" y="85.8">M</text>
<text x="87.4" y="85.8">M</text>
<text x="104.3" y="85.8">M</text>
<text x="112.8" y="85.8">M</text>
<text x="129.7" y="85.8">M</text>
<text x="138.2" y="85.8">M</text>
<text x="155.1" y="85.8">M</text>
<text x="163.5" y="85.8">M</text>
<text x="191.4" y="87.2">R19</text>
<text x="198.3" y="87">68k</text>
<text x="266.1" y="89.6">X4-7</text>
<text x="191.4" y="92.8">R20</text>
<text x="198.3" y="92.7">68k</text>
<text x="266.1" y="95.2">X4-6</text>
<text x="191.4" y="98.5">R21</text>
<text x="198.3" y="98.3">68k</text>
<text x="266.1" y="100.9">X4-5</text>
<text x="191.4" y="104.1">R22</text>
<text x="198.3" y="104">68k</text>
<text x="266.1" y="106.5">X4-4</text>
<text x="52.5" y="113.3">+5V</text>
<text x="77.9" y="113.3">+5V</text>
<text x="103.3" y="113.3">+5V</text>
<text x="128.6" y="113.3">+5V</text>
<text x="154" y="113.3">+5V</text>
<text x="191.4" y="109.8">R23</text>
<text x="198.3" y="109.6">68k</text>
<text x="266.1" y="112.2">X4-3</text>
<text x="191.4" y="115.4">R24</text>
<text x="198.3" y="115.3">68k</text>
<text x="266.1" y="117.8">X4-2</text>
<text x="53" y="122.9" transform="rotate(-90 53 122.9)">10K</text>
<text x="78.4" y="122.9" transform="rotate(-90 78.4 122.9)">10K</text>
<text x="103.8" y="122.9" transform="rotate(-90 103.8 122.9)">10K</text>
<text x="129.2" y="122.9" transform="rotate(-90 129.2 122.9)">10K</text>
<text x="154.6" y="122.9" transform="rotate(-90 154.6 122.9)">10K</text>
<text x="191.4" y="121">R25</text>
<text x="198.3" y="120.9">68k</text>
<text x="266.1" y="123.4">X4-1</text>
<text x="53.2" y="129.5" transform="rotate(-90 53.2 129.5)">R26</text>
<text x="78.6" y="129.5" transform="rotate(-90 78.6 129.5)">R27</text>
<text x="104" y="129.5" transform="rotate(-90 104 129.5)">R28</text>
<text x="129.3" y="129.5" transform="rotate(-90 129.3 129.5)">R29</text>
<text x="154.7" y="129.5" transform="rotate(-90 154.7 129.5)">R30</text>
<text x="49.7" y="135.8">Q7</text>
<text x="75.1" y="135.8">Q8</text>
<text x="100.5" y="135.8">Q9</text>
<text x="124.3" y="135.8">Q10</text>
<text x="149.7" y="135.8">Q11</text>
<text x="45.3" y="138.7">BC547</text>
<text x="55.5" y="142.9">C10</text>
<text x="70.7" y="138.7">BC547</text>
<text x="80.9" y="142.9">C11</text>
<text x="96.1" y="138.7">BC547</text>
<text x="106.3" y="142.9">C12</text>
<text x="121.5" y="138.7">BC547</text>
<text x="131.7" y="142.9">C13</text>
<text x="146.9" y="138.7">BC547</text>
<text x="157.1" y="142.9">C14</text>
<text x="206.1" y="139.4" transform="rotate(-90 206.1 139.4)">LED gelb</text>
<text x="211.7" y="139.4" transform="rotate(-90 211.7 139.4)">LED gelb</text>
<text x="217.3" y="139.4" transform="rotate(-90 217.3 139.4)">LED gelb</text>
<text x="223" y="139.4" transform="rotate(-90 223 139.4)">LED gelb</text>
<text x="228.6" y="139.4" transform="rotate(-90 228.6 139.4)">LED gelb</text>
<text x="234.3" y="139.4" transform="rotate(-90 234.3 139.4)">LED gelb</text>
<text x="239.9" y="139.4" transform="rotate(-90 239.9 139.4)">LED gelb</text>
<text x="245.6" y="139.4" transform="rotate(-90 245.6 139.4)">LED gelb</text>
<text x="251.2" y="139.4" transform="rotate(-90 251.2 139.4)">LED gelb</text>
<text x="256.8" y="139.4" transform="rotate(-90 256.8 139.4)">LED gelb</text>
<text x="54.1" y="145.7">100n</text>
<text x="79.5" y="145.7">100n</text>
<text x="104.9" y="145.7">100n</text>
<text x="130.3" y="145.7">100n</text>
<text x="155.7" y="145.7">100n</text>
<text x="53.5" y="153.5">M</text>
<text x="62" y="153.5">M</text>
<text x="78.9" y="153.5">M</text>
<text x="87.4" y="153.5">M</text>
<text x="104.3" y="153.5">M</text>
<text x="112.8" y="153.5">M</text>
<text x="129.7" y="153.5">M</text>
<text x="138.2" y="153.5">M</text>
<text x="155.1" y="153.5">M</text>
<text x="163.5" y="153.5">M</text>
<text x="206.1" y="151.2" transform="rotate(-90 206.1 151.2)">D7</text>
<text x="211.7" y="151.2" transform="rotate(-90 211.7 151.2)">D8</text>
<text x="217.3" y="151.2" transform="rotate(-90 217.3 151.2)">D9</text>
<text x="223" y="152.8" transform="rotate(-90 223 152.8)">D10</text>
<text x="228.6" y="152.8" transform="rotate(-90 228.6 152.8)">D11</text>
<text x="234.3" y="152.8" transform="rotate(-90 234.3 152.8)">D12</text>
<text x="239.9" y="152.8" transform="rotate(-90 239.9 152.8)">D13</text>
<text x="245.5" y="152.8" transform="rotate(-90 245.5 152.8)">D14</text>
<text x="251.2" y="152.8" transform="rotate(-90 251.2 152.8)">D15</text>
<text x="256.8" y="152.8" transform="rotate(-90 256.8 152.8)">D16</text>
<text x="205.4" y="165.8" transform="rotate(-90 205.4 165.8)">4.7k</text>
<text x="211" y="165.8" transform="rotate(-90 211 165.8)">4.7k</text>
<text x="216.6" y="165.8" transform="rotate(-90 216.6 165.8)">4.7k</text>
<text x="222.3" y="165.8" transform="rotate(-90 222.3 165.8)">4.7k</text>
<text x="227.9" y="165.8" transform="rotate(-90 227.9 165.8)">4.7k</text>
<text x="233.6" y="165.8" transform="rotate(-90 233.6 165.8)">4.7k</text>
<text x="239.2" y="165.8" transform="rotate(-90 239.2 165.8)">4.7k</text>
<text x="244.8" y="165.8" transform="rotate(-90 244.8 165.8)">4.7k</text>
<text x="250.5" y="165.8" transform="rotate(-90 250.5 165.8)">4.7k</text>
<text x="256.1" y="165.8" transform="rotate(-90 256.1 165.8)">4.7k</text>
<text x="205.5" y="171.8" transform="rotate(-90 205.5 171.8)">R31</text>
<text x="211.1" y="171.8" transform="rotate(-90 211.1 171.8)">R32</text>
<text x="216.8" y="171.8" transform="rotate(-90 216.8 171.8)">R33</text>
<text x="222.4" y="171.8" transform="rotate(-90 222.4 171.8)">R34</text>
<text x="228.1" y="171.8" transform="rotate(-90 228.1 171.8)">R35</text>
<text x="233.7" y="171.8" transform="rotate(-90 233.7 171.8)">R36</text>
<text x="239.3" y="171.8" transform="rotate(-90 239.3 171.8)">R37</text>
<text x="245" y="171.8" transform="rotate(-90 245 171.8)">R38</text>
<text x="250.6" y="171.8" transform="rotate(-90 250.6 171.8)">R39</text>
<text x="256.3" y="171.8" transform="rotate(-90 256.3 171.8)">R40</text>
<text x="205.9" y="184.5">M</text>
</g>
<g font-size="2.8" fill="#800000">
<text x="119.5" y="192.4">STM32</text>
<text x="119.5" y="195.3">Rauch</text>
<text x="276" y="192.5">Sheet</text>
<text x="119.5" y="198.3">123</text>
</g>
<g font-size="2" fill="#800000">
<text x="51.8" y="190.8">Modified</text>
<text x="63.1" y="190.8">23.04.2026</text>
<text x="73.5" y="190.8">09:28</text>
<text x="9.5" y="196.5">P5A00______</text>
<text x="26.4" y="196.5">13.02.2023</text>
<text x="51.8" y="193.7">Init.</text>
<text x="63.1" y="196.5">O. Schumann</text>
<text x="63.1" y="193.7">F. Eckholz</text>
<text x="9.5" y="199.3">Change Order</text>
<text x="26.4" y="199.3">Date</text>
<text x="40.5" y="199.3">Name</text>
</g>
<g font-size="1.6" fill="#800000">
<text x="11.6" y="23.9" transform="rotate(-90 11.6 23.9)">--RESTRICTED--</text>
<text x="11.6" y="28.8" transform="rotate(-90 11.6 28.8)">2022</text>
<text x="11.6" y="48.9" transform="rotate(-90 11.6 48.9)">Copyright (C) Siemens AG,</text>
<text x="9.9" y="69.3" transform="rotate(-90 9.9 69.3)">GRANT OF A PATENT OR THE REGISTRATION OF A UTILITY MODEL OR DESIGN</text>
<text x="9.9" y="121.9" transform="rotate(-90 9.9 121.9)">WITHOUT EXPRESS AUTHORITY. OFFENDERS ARE LIABLE TO THE PAY-</text>
<text x="11.6" y="121.9" transform="rotate(-90 11.6 121.9)">MENT OF DAMAGES ALL RIGHTS ARE RESERVED IN THE EVENT OF THE</text>
<text x="9.9" y="185.9" transform="rotate(-90 9.9 185.9)">COPYING OF THIS DOCUMENT AND GIVING IT TO OTHERS AND THE</text>
<text x="11.6" y="185.9" transform="rotate(-90 11.6 185.9)">USE OR COMMUNICATION OF THE CONTENTS THEREOF ARE FORBIDDEN</text>
</g>
</svg>
